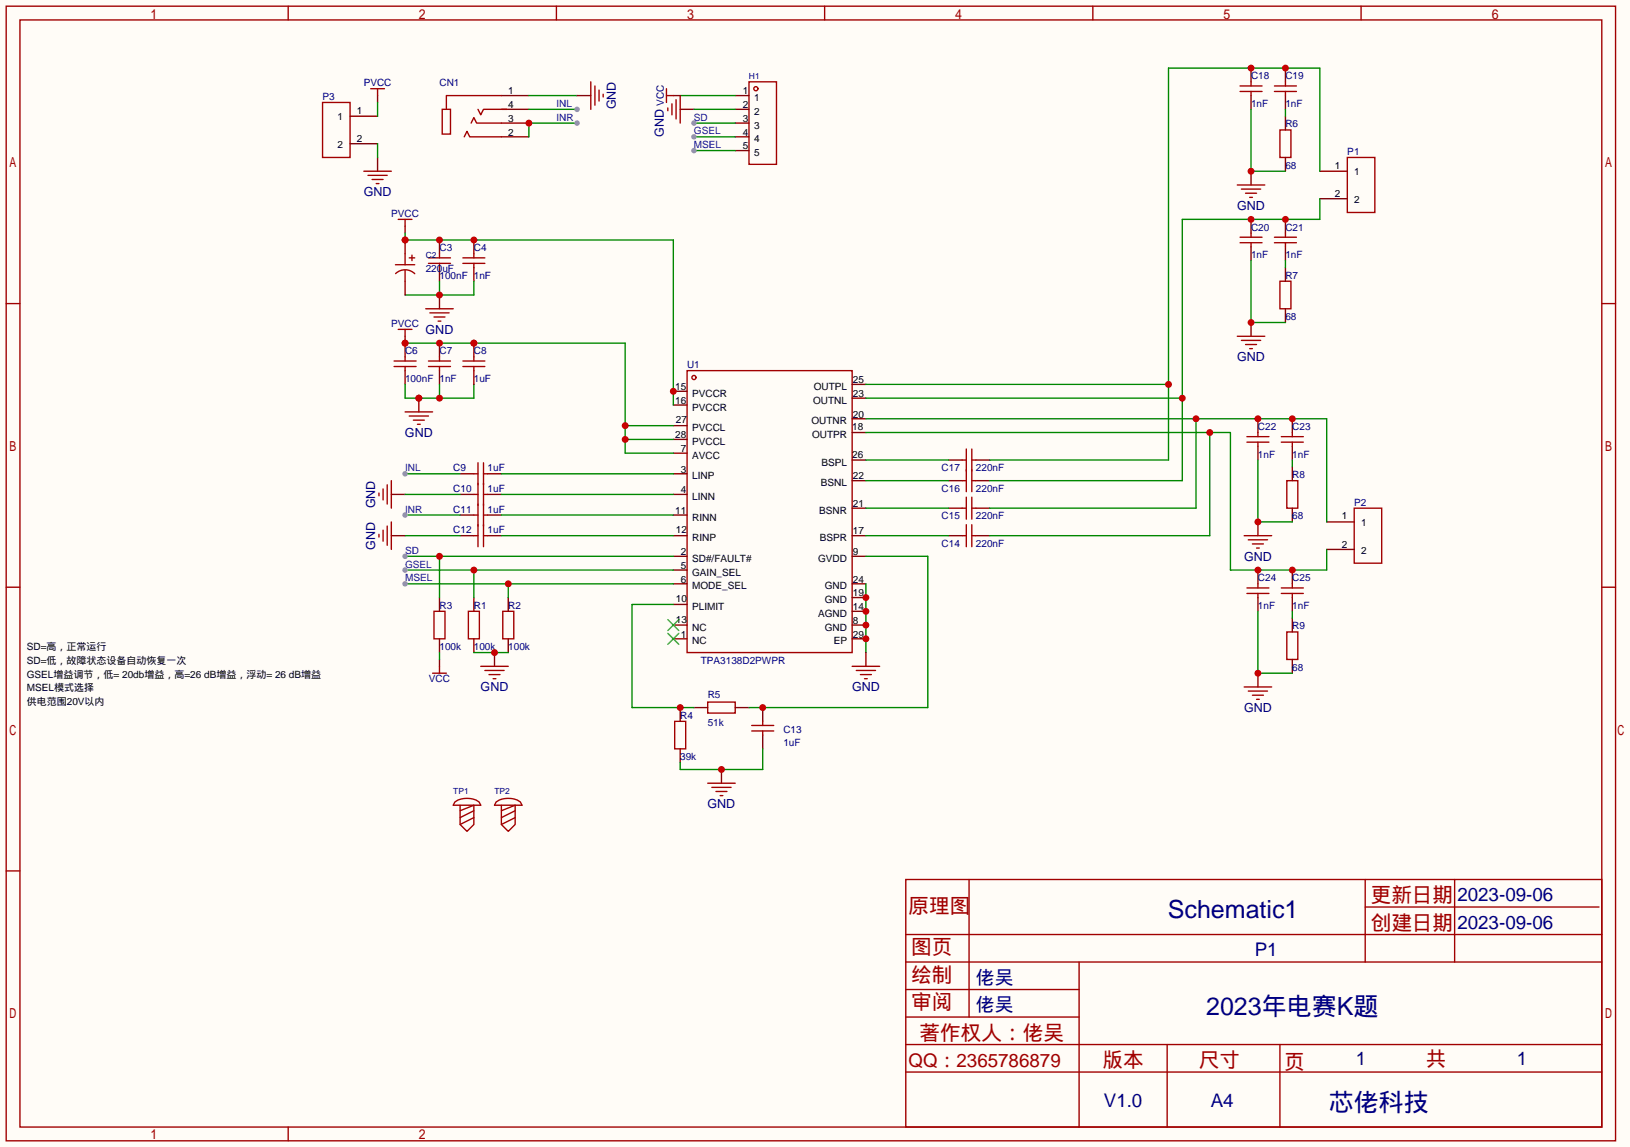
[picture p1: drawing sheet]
<svg xmlns="http://www.w3.org/2000/svg" width="301mm" height="212mm" viewBox="0 0 301 212" stroke-linecap="round" stroke-linejoin="round" font-family="sans-serif">
<path d="M0 0h301v211.8h-301z" fill="#fffcf7"/>
<g fill="none" stroke="#a10000" stroke-width=".25">
<path d="M1.1 1.1h297.2v209.6h-297.2zM3.7 3.7h292.1v204.5h-292.1zM53.2 1.1v2.6M102.7 1.1v2.6M152.3 1.1v2.6M201.8 1.1v2.6M251.3 1.1v2.6M1.1 56.1h2.6M73.5 40.5h2.6M74.8 40.5v1.3M79.1 48.6h4.1M79.1 47.6h4.1"/>
<path d="M81.2 46.9v.7M81.2 48.6v.8M85.5 48.6h4M85.5 47.6h4M87.5 46.9v.7M87.5 48.6v.8M295.8 56.1h2.5M126.9 68.5h30.5v52h-30.5zM1.1 108.5h2.6M295.8 108.5h2.5M1.1 160.8h2.6M167.3 162.4h128.5v45.8h-128.5z"/>
<path d="M167.3 177.7h128.5M167.3 172.6h128.5M178.9 162.4v25.4M199.3 177.7v30.5M252.1 162.4v15.3M252.1 167.5h43.2M268.6 162.4v15.3M167.3 182.8h32M167.3 198h128.5M167.3 192.9h128.5M167.3 187.8h32M215.5 192.9v15.3"/>
<path d="M236.3 192.9v15.3M53.2 208.2v2.5"/>
<circle cx="128.1" cy="69.7" r=".38"/>
</g>
<g fill="none" stroke="#870000" stroke-width=".25">
<path d="M74.8 41.8v1.3M81.2 44.3v2.6M81.2 49.4v2.5M87.5 44.3v2.6M87.5 49.4v2.5M124.3 72.3h2.6M124.3 74.8h2.6M124.3 78.6h2.6M157.4 79.9h2.5M157.4 77.3h2.5M157.4 73.5h2.5M157.4 71h2.5"/>
<path d="M124.3 87.5h2.6M124.3 91.3h2.6M124.3 83.7h2.6M124.3 95.1h2.6M124.3 98.9h2.6M124.3 81.2h2.6M157.4 98.9h2.5M157.4 93.9h2.5M157.4 88.8h2.5M157.4 85h2.5M124.3 118h2.6M124.3 102.7h2.6"/>
<path d="M124.3 105.3h2.6M124.3 107.8h2.6M124.3 115.4h2.6M124.3 111.6h2.6M157.4 118h2.5M157.4 102.7h2.5M157.4 107.8h2.5M157.4 115.4h2.5M157.4 112.9h2.5M157.4 110.4h2.5"/>
</g>
<path d="M123.3 117l2 2M123.3 114.4l2 2.1M125.3 117l-2 2M125.3 114.4l-2 2.1" fill="none" stroke="#3c3" stroke-width=".25"/>
<path d="M74.8 43.1v1.2h49.5v30.5M81.2 51.9v2.6M87.5 51.9v2.6h-12.7" fill="none" stroke="#008700" stroke-width=".25"/>
<g fill="#c00">
<circle cx="74.8" cy="44.3" r=".63"/>
<circle cx="87.5" cy="44.3" r=".63"/>
<circle cx="124.3" cy="72.3" r=".63"/>
<circle cx="81.2" cy="44.3" r=".63"/>
</g>
<path d="M81.2 54.5v2.5" fill="none" stroke="#870000" stroke-width=".25"/>
<circle cx="81.2" cy="54.5" r=".63" fill="#c00"/>
<path d="M78.6 57h5.1M79.4 57.8h3.5M80.1 58.5h2.1M80.9 59.3h.5M72.8 67.7h4M72.8 66.7h4M74.8 65.9v.8M74.8 67.7v.8M79.1 67.7h4.1M79.1 66.7h4.1M81.2 65.9v.8M81.2 67.7v.8" fill="none" stroke="#a10000" stroke-width=".25"/>
<path d="M74.8 63.4v2.5M74.8 68.5v2.5M81.2 63.4v2.5M81.2 68.5v2.5" fill="none" stroke="#870000" stroke-width=".25"/>
<path d="M74.8 71v2.5h12.7v-2.5M81.2 71v2.5" fill="none" stroke="#008700" stroke-width=".25"/>
<g fill="#c00">
<circle cx="81.2" cy="73.5" r=".63"/>
<circle cx="77.3" cy="73.5" r=".63"/>
</g>
<path d="M77.3 73.5v2.6" fill="none" stroke="#870000" stroke-width=".25"/>
<circle cx="77.3" cy="73.5" r=".63" fill="#c00"/>
<path d="M74.8 76.1h5.1M75.6 76.8h3.5M76.3 77.6h2.1M77.1 78.4h.5" fill="none" stroke="#a10000" stroke-width=".25"/>
<path d="M74.8 63.4h40.6v20.3h8.9M115.4 78.6h8.9M115.4 81.2h8.9" fill="none" stroke="#008700" stroke-width=".25"/>
<g fill="#c00">
<circle cx="115.4" cy="78.6" r=".63"/>
<circle cx="115.4" cy="81.2" r=".63"/>
<circle cx="74.8" cy="63.4" r=".63"/>
<circle cx="81.2" cy="63.4" r=".63"/>
<circle cx="87.5" cy="63.4" r=".63"/>
</g>
<path d="M74.8 62.1v1.3" fill="none" stroke="#870000" stroke-width=".25"/>
<circle cx="74.8" cy="63.4" r=".63" fill="#c00"/>
<path d="M73.5 60.8h2.6M74.8 60.8v1.3" fill="none" stroke="#a10000" stroke-width=".25"/>
<path d="M87.5 63.4v2.5M87.5 68.5v2.5" fill="none" stroke="#870000" stroke-width=".25"/>
<circle cx="87.5" cy="63.4" r=".63" fill="#c00"/>
<path d="M85.5 67.7h4M85.5 66.7h4M87.5 65.9v.8M87.5 67.7v.8M87.5 87.5h.8M87.5 91.3h.8M88.3 85.5v7.8M89.3 85.5v7.8M89.3 87.5h.7M89.3 91.3h.7" fill="none" stroke="#a10000" stroke-width=".25"/>
<path d="M85 87.5h2.5M85 91.3h2.5M90 87.5h2.6M90 91.3h2.6" fill="none" stroke="#870000" stroke-width=".25"/>
<path d="M74.8 87.5h10.2M92.6 91.3h31.7M92.6 87.5h31.7" fill="none" stroke="#008700" stroke-width=".25"/>
<circle cx="74.8" cy="87.5" r=".51" fill="#999"/>
<path d="M72.3 91.3h2.5M72.3 98.9h2.5M85 95.1h2.5M85 98.9h2.5M90 95.1h2.6M90 98.9h2.6" fill="none" stroke="#870000" stroke-width=".25"/>
<g fill="none" stroke="#a10000" stroke-width=".25">
<path d="M70 91.1v.5M70 98.7v.5M70.7 90.3v2M70.7 97.9v2M71.5 89.5v3.6M71.5 97.2v3.5M72.3 88.8v5.1M72.3 96.4v5.1M87.5 95.1h.8M87.5 98.9h.8M88.3 93.1v7.9M89.3 93.1v7.9"/>
<path d="M89.3 95.1h.7M89.3 98.9h.7"/>
</g>
<path d="M74.8 91.3h10.2M74.8 95.1h10.2M74.8 98.9h10.2M92.6 95.1h31.7M92.6 98.9h31.7" fill="none" stroke="#008700" stroke-width=".25"/>
<circle cx="74.8" cy="95.1" r=".51" fill="#999"/>
<path d="M86.5 112.9h2v5.1h-2zM92.8 112.9h2.1v5.1h-2.1z" fill="none" stroke="#a10000" stroke-width=".25"/>
<path d="M87.5 110.4v2.5M87.5 118v2.5M93.9 110.4v2.5M93.9 118v2.5" fill="none" stroke="#870000" stroke-width=".25"/>
<path d="M74.8 107.8h49.5M93.9 107.8v2.6" fill="none" stroke="#008700" stroke-width=".25"/>
<circle cx="93.9" cy="107.8" r=".63" fill="#c00"/>
<circle cx="74.8" cy="107.8" r=".51" fill="#999"/>
<path d="M74.8 105.3h49.5M87.5 105.3v5.1" fill="none" stroke="#008700" stroke-width=".25"/>
<circle cx="87.5" cy="105.3" r=".63" fill="#c00"/>
<circle cx="74.8" cy="105.3" r=".51" fill="#999"/>
<path d="M87.5 120.5h6.4" fill="none" stroke="#008700" stroke-width=".25"/>
<path d="M91.3 120.5v2.6" fill="none" stroke="#870000" stroke-width=".25"/>
<circle cx="91.3" cy="120.5" r=".63" fill="#c00"/>
<path d="M80.1 112.9h2.1v5.1h-2.1zM88.8 123.1h5.1M89.5 123.8h3.6M90.3 124.6h2M91.1 125.3h.5" fill="none" stroke="#a10000" stroke-width=".25"/>
<path d="M81.2 110.4v2.5M81.2 118v2.5" fill="none" stroke="#870000" stroke-width=".25"/>
<path d="M74.8 102.7h49.5M81.2 102.7v7.7" fill="none" stroke="#008700" stroke-width=".25"/>
<circle cx="81.2" cy="102.7" r=".63" fill="#c00"/>
<circle cx="74.8" cy="102.7" r=".51" fill="#999"/>
<path d="M81.2 121.8v1.3" fill="none" stroke="#870000" stroke-width=".25"/>
<path d="M79.9 124.3h2.5M81.2 123.1v1.2" fill="none" stroke="#a10000" stroke-width=".25"/>
<path d="M159.9 107.8v12.7M81.2 120.5v1.3" fill="none" stroke="#008700" stroke-width=".25"/>
<g fill="#c00">
<circle cx="159.9" cy="110.4" r=".63"/>
<circle cx="159.9" cy="112.9" r=".63"/>
<circle cx="159.9" cy="115.4" r=".63"/>
<circle cx="159.9" cy="118" r=".63"/>
</g>
<path d="M125.6 130.7v2.5M125.6 138.3v2.5M128.1 130.7h2.6M135.8 130.7h2.5M159.9 120.5v2.6" fill="none" stroke="#870000" stroke-width=".25"/>
<path d="M124.6 133.2h2v5.1h-2zM130.7 129.7h5.1v2h-5.1zM157.4 123.1h5M158.1 123.8h3.6M158.9 124.6h2M159.6 125.3h.5" fill="none" stroke="#a10000" stroke-width=".25"/>
<path d="M124.3 111.6h-7.6v19.1h11.4" fill="none" stroke="#008700" stroke-width=".25"/>
<circle cx="125.6" cy="130.7" r=".63" fill="#c00"/>
<path d="M140.8 130.7v2.5M140.8 135.8v2.5" fill="none" stroke="#870000" stroke-width=".25"/>
<path d="M138.8 134h4.1M138.8 135h4.1M140.8 133.2v.8M140.8 135v.8" fill="none" stroke="#a10000" stroke-width=".25"/>
<path d="M159.9 102.7h11.4v28h-33" fill="none" stroke="#008700" stroke-width=".25"/>
<circle cx="140.8" cy="130.7" r=".63" fill="#c00"/>
<path d="M140.8 138.3v3.8h-15.2v-1.3" fill="none" stroke="#008700" stroke-width=".25"/>
<path d="M133.2 142.1v2.6" fill="none" stroke="#870000" stroke-width=".25"/>
<circle cx="133.2" cy="142.1" r=".63" fill="#c00"/>
<g fill="none" stroke="#a10000" stroke-width=".25">
<path d="M229 16.9h4M229 15.9h4M231 15.1v.8M231 16.9v.8M235.3 16.9h4.1M235.3 15.9h4.1M237.4 15.1v.8M237.4 16.9v.8M236.3 24h2.1v5.1h-2.1zM177.7 98.9h.7M177.7 93.9h.7M177.7 88.8h.7"/>
<path d="M177.7 85h.7M178.4 82.9v7.9M178.4 91.8v4.1M178.4 96.9v4.1M179.5 82.9v7.9M179.5 91.8v4.1M179.5 96.9v4.1M179.5 98.9h.7M179.5 93.9h.7M179.5 88.8h.7M179.5 85h.7M130.7 144.7h5.1"/>
<path d="M131.4 145.4h3.6M132.2 146.2h2M133 146.9h.5"/>
</g>
<g fill="none" stroke="#870000" stroke-width=".25">
<path d="M231 12.6v2.5M231 17.7v2.5M237.4 12.6v2.5M237.4 17.7v2.5M231 31.6v2.6M237.4 21.5v2.5M237.4 29.1v2.5M175.1 98.9h2.6M175.1 93.9h2.6M175.1 88.8h2.6M175.1 85h2.6M180.2 98.9h2.6"/>
<path d="M180.2 93.9h2.6M180.2 88.8h2.6M180.2 85h2.6"/>
</g>
<path d="M231 20.2v11.4h6.4M237.4 20.2v1.3M159.9 98.9h15.2M159.9 93.9h15.2M159.9 88.8h15.2M159.9 85h15.2" fill="none" stroke="#008700" stroke-width=".25"/>
<circle cx="231" cy="31.6" r=".63" fill="#c00"/>
<g fill="none" stroke="#a10000" stroke-width=".25">
<path d="M228.5 34.2h5.1M229.2 34.9h3.6M230 35.7h2M230.8 36.4h.5M229 44.8h4M229 43.8h4M231 43.1v.7M231 44.8v.8M235.3 44.8h4.1M235.3 43.8h4.1M236.3 51.9h2.1v5.1h-2.1zM237.4 43.1v.7"/>
<path d="M237.4 44.8v.8"/>
</g>
<path d="M231 40.5v2.6M231 45.6v2.5M231 59.6v2.5M237.4 40.5v2.6M237.4 45.6v2.5M237.4 49.4v2.5M237.4 57v2.6" fill="none" stroke="#870000" stroke-width=".25"/>
<path d="M231 48.1v11.5h6.4M237.4 48.1v1.3" fill="none" stroke="#008700" stroke-width=".25"/>
<circle cx="231" cy="59.6" r=".63" fill="#c00"/>
<path d="M248.8 29.1h5.1v10.1h-5.1zM228.5 62.1h5.1M229.2 62.9h3.6M230 63.6h2M230.8 64.4h.5" fill="none" stroke="#a10000" stroke-width=".25"/>
<path d="M243.7 31.6h5.1M243.7 36.7h5.1" fill="none" stroke="#870000" stroke-width=".25"/>
<path d="M243.7 31.6v-19h-27.9v72.4h-33M159.9 71h55.9" fill="none" stroke="#008700" stroke-width=".25"/>
<g fill="#c00">
<circle cx="215.8" cy="71" r=".63"/>
<circle cx="237.4" cy="12.6" r=".63"/>
<circle cx="231" cy="12.6" r=".63"/>
</g>
<path d="M243.7 36.7v3.8h-25.4v48.3h-35.5M159.9 73.5h58.4" fill="none" stroke="#008700" stroke-width=".25"/>
<g fill="#c00">
<circle cx="218.3" cy="73.5" r=".63"/>
<circle cx="237.4" cy="40.5" r=".63"/>
<circle cx="231" cy="40.5" r=".63"/>
</g>
<path d="M232.3 77.3v2.6M238.6 77.3v2.6M232.3 82.4v2.6M232.3 96.4v2.5M238.6 82.4v2.6M238.6 86.2v2.6M238.6 93.9v2.5" fill="none" stroke="#870000" stroke-width=".25"/>
<path d="M232.3 79.9v.7M238.6 79.9v.7M230.3 81.7h4M230.3 80.6h4M232.3 81.7v.7M236.6 81.7h4.1M236.6 80.6h4.1M237.6 88.8h2v5.1h-2zM238.6 81.7v.7" fill="none" stroke="#a10000" stroke-width=".25"/>
<path d="M232.3 85v11.4h6.3M238.6 85v1.2" fill="none" stroke="#008700" stroke-width=".25"/>
<circle cx="232.3" cy="96.4" r=".63" fill="#c00"/>
<g fill="none" stroke="#a10000" stroke-width=".25">
<path d="M229.7 98.9h5.1M230.5 99.7h3.6M230.3 109.6h4M230.3 108.6h4M231.3 100.5h2M232 101.2h.5M232.3 107.8v.8M232.3 109.6v.8M236.6 109.6h4.1M236.6 108.6h4.1M237.6 116.7h2v5.1h-2zM238.6 107.8v.8"/>
<path d="M238.6 109.6v.8"/>
</g>
<path d="M232.3 105.3v2.5M232.3 110.4v2.5M238.6 105.3v2.5M238.6 110.4v2.5M238.6 114.2v2.5M232.3 124.3v2.6M238.6 121.8v2.5" fill="none" stroke="#870000" stroke-width=".25"/>
<path d="M232.3 112.9v11.4h6.3M238.6 112.9v1.3" fill="none" stroke="#008700" stroke-width=".25"/>
<circle cx="232.3" cy="124.3" r=".63" fill="#c00"/>
<path d="M250.1 93.9h5v10.1h-5zM229.7 126.9h5.1M230.5 127.6h3.6M231.3 128.4h2M232 129.2h.5" fill="none" stroke="#a10000" stroke-width=".25"/>
<path d="M245 96.4h5.1M245 101.5h5.1" fill="none" stroke="#870000" stroke-width=".25"/>
<path d="M159.9 77.3h85.1v19.1M220.9 77.3v16.6h-38.1" fill="none" stroke="#008700" stroke-width=".25"/>
<g fill="#c00">
<circle cx="220.9" cy="77.3" r=".63"/>
<circle cx="232.3" cy="77.3" r=".63"/>
<circle cx="238.6" cy="77.3" r=".63"/>
</g>
<path d="M159.9 79.9h67.3v25.4h17.8v-3.8M223.4 79.9v19h-40.6" fill="none" stroke="#008700" stroke-width=".25"/>
<g fill="#c00">
<circle cx="223.4" cy="79.9" r=".63"/>
<circle cx="232.3" cy="105.3" r=".63"/>
<circle cx="238.6" cy="105.3" r=".63"/>
</g>
<path d="M59.6 18.9h5v10.2h-5zM68.5 16.4h2.5M69.7 16.4v1.3M92.6 17.7h-10.2v2.5M67.2 31.6h5.1M67.9 32.4h3.6M68.7 33.1h2M69.5 33.9h.5M81.7 20.2h1.5v4.6h-1.5zM85.7 25.3l.5-1 .5 1h5.9M87 22.7l.5-1 .5 1h4.6M88.3 20.2l.5 1 .5-1h4.3" fill="none" stroke="#a10000" stroke-width=".25"/>
<path d="M69.7 17.7v1.2M92.6 17.7h5.1M64.6 21.5h5.1M64.6 26.5h5.1M69.7 29.1v2.5M92.6 20.2h5.1M92.6 25.3h5.1M92.6 22.7h5.1" fill="none" stroke="#870000" stroke-width=".25"/>
<path d="M69.7 18.9v2.6M69.7 26.5v2.6M106.6 22.7h-8.9v2.6" fill="none" stroke="#008700" stroke-width=".25"/>
<circle cx="97.7" cy="22.7" r=".63" fill="#c00"/>
<circle cx="106.6" cy="22.7" r=".51" fill="#999"/>
<path d="M97.7 20.2h8.9" fill="none" stroke="#008700" stroke-width=".25"/>
<circle cx="106.6" cy="20.2" r=".51" fill="#999"/>
<path d="M97.7 17.7h8.9M125.6 17.7h10.2M128.1 20.2h7.7M128.1 22.7h7.7" fill="none" stroke="#008700" stroke-width=".25"/>
<path d="M106.6 17.7h2.5M124.3 17.7h1.3M135.8 17.7h2.5M125.6 20.2h2.5M135.8 20.2h2.5M135.8 22.7h2.5M135.8 25.3h2.5M135.8 27.8h2.5" fill="none" stroke="#870000" stroke-width=".25"/>
<g fill="none" stroke="#a10000" stroke-width=".25">
<path d="M109.1 15.1v5.1M109.9 15.9v3.5M110.6 16.6v2.1M111.4 17.4v.5M123.1 16.4v2.5M123.1 17.7h1.2M123.3 19.9v.5M124.1 19.2v2M124.8 18.4v3.6M125.6 17.7v5M138.3 15.1h5.1v15.3h-5.1z"/>
<circle cx="139.6" cy="16.4" r=".38"/>
</g>
<circle cx="128.1" cy="22.7" r=".51" fill="#999"/>
<path d="M128.1 25.3h7.7" fill="none" stroke="#008700" stroke-width=".25"/>
<circle cx="128.1" cy="25.3" r=".51" fill="#999"/>
<path d="M128.1 27.8h7.7" fill="none" stroke="#008700" stroke-width=".25"/>
<circle cx="128.1" cy="27.8" r=".51" fill="#999"/>
<path d="M73 48.9h3.6M84 148.1a4.1 4.1 0 0 1 4.5 0l.3 .6h-5.1zM85 148.7v3.6l1.2 1.2 1.3-1.2v-3.6l-2.5 1M87.5 149.7l-2.5 1.3M87.5 151l-2.5 1.3M91.6 148.1a4.1 4.1 0 0 1 4.5 0l.3 .6h-5.1zM92.6 148.7v3.6l1.3 1.2 1.2-1.2v-3.6l-2.5 1M95.1 149.7l-2.5 1.3M95.1 151l-2.5 1.3" fill="none" stroke="#a10000" stroke-width=".25"/>
<path d="M74.8 44.3v2.6" fill="none" stroke="#870000" stroke-width=".25"/>
<circle cx="74.8" cy="44.3" r=".63" fill="#c00"/>
<path d="M74.8 51.9v2.6" fill="none" stroke="#870000" stroke-width=".25"/>
<path d="M73.1 50.5a2.54 2.54 0 0 1 3.5 .1M74.8 46.9v2M74.8 49.9v2M75.6 47.6h1M76.1 47.1v1" fill="none" stroke="#a10000" stroke-width=".25"/>
<g font-size="4.6" fill="#000080">
<text x="215.6" y="169.6">Schematic1</text>
<text x="222.7" y="187.4">2023年电赛K题</text>
<text x="245.4" y="205.2">芯佬科技</text>
</g>
<g font-size="3.8" fill="#a00000">
<text x="253.1" y="166.6">更新日期</text>
<text x="167.8" y="168.7">原理图</text>
<text x="253.1" y="171.7">创建日期</text>
<text x="168.3" y="176.3">图页</text>
<text x="168.3" y="181.4">绘制</text>
<text x="168.3" y="186.4">审阅</text>
<text x="169.8" y="192">著作权人：佬吴</text>
<text x="203.6" y="197.1">版本</text>
<text x="221.4" y="197.1">尺寸</text>
<text x="237.1" y="197.4">页</text>
<text x="263.3" y="196.8">共</text>
</g>
<g font-size="3.5" fill="#000080">
<text x="269.1" y="166.4">2023-09-06</text>
<text x="269.1" y="171.5">2023-09-06</text>
<text x="231.7" y="176.6">P1</text>
<text x="180.2" y="181.7">佬吴</text>
<text x="180.2" y="186.7">佬吴</text>
<text x="250.4" y="196.6">1</text>
<text x="280.1" y="196.6">1</text>
<text x="203.8" y="204.5">V1.0</text>
<text x="223.6" y="204.5">A4</text>
</g>
<text font-size="3.5" fill="#a00000" x="167.8" y="197">QQ：2365786879</text>
<g font-size="2.3" fill="#000080">
<text x="113.7" y="20.2" transform="rotate(-90 113.7 20.2)">GND</text>
<text x="122.6" y="25.3" transform="rotate(-90 122.6 25.3)">GND</text>
<text x="67.2" y="36.2">GND</text>
<text x="228.4" y="38.8">GND</text>
<text x="78.6" y="61.6">GND</text>
<text x="228.4" y="66.7">GND</text>
<text x="74.8" y="80.7">GND</text>
<text x="69.3" y="93.9" transform="rotate(-90 69.3 93.9)">GND</text>
<text x="69.3" y="101.5" transform="rotate(-90 69.3 101.5)">GND</text>
<text x="229.7" y="103.6">GND</text>
<text x="88.7" y="127.7">GND</text>
<text x="157.3" y="127.7">GND</text>
<text x="229.7" y="131.5">GND</text>
<text x="130.7" y="149.3">GND</text>
</g>
<g font-size="1.8" fill="#000080">
<text x="67.2" y="15.9">PVCC</text>
<text x="81.2" y="15.9">CN1</text>
<text x="231" y="14.7">C18</text>
<text x="237.4" y="14.7">C19</text>
<text x="59.6" y="18.5">P3</text>
<text x="122.6" y="19.6" transform="rotate(-90 122.6 19.6)">VCC</text>
<text x="231" y="19.7">1nF</text>
<text x="237.4" y="23.5">R6</text>
<text x="237.4" y="19.7">1nF</text>
<text x="248.8" y="28.6">P1</text>
<text x="237.4" y="31.2">68</text>
<text x="72.2" y="40.1">PVCC</text>
<text x="81.2" y="46.4">C3</text>
<text x="87.5" y="46.4">C4</text>
<text x="231" y="42.6">C20</text>
<text x="231" y="47.7">1nF</text>
<text x="237.4" y="42.6">C21</text>
<text x="237.4" y="47.7">1nF</text>
<text x="78.6" y="50.2">220uF</text>
<text x="81.2" y="51.5">100nF</text>
<text x="87.5" y="51.5">1nF</text>
<text x="237.4" y="51.5">R7</text>
<text x="237.4" y="59.1">68</text>
<text x="72.2" y="60.4">PVCC</text>
<text x="74.8" y="65.5">C6</text>
<text x="81.2" y="65.5">C7</text>
<text x="87.5" y="65.5">C8</text>
<text x="74.8" y="70.5">100nF</text>
<text x="81.2" y="70.5">1nF</text>
<text x="87.5" y="70.5">1uF</text>
<text x="126.9" y="68">U1</text>
<text x="232.3" y="79.4">C22</text>
<text x="238.6" y="79.4">C23</text>
<text x="83.7" y="87">C9</text>
<text x="90" y="87">1uF</text>
<text x="173.9" y="87">C17</text>
<text x="180.2" y="87">220nF</text>
<text x="232.3" y="84.5">1nF</text>
<text x="238.6" y="88.3">R8</text>
<text x="238.6" y="84.5">1nF</text>
<text x="83.7" y="90.9">C10</text>
<text x="83.7" y="94.7">C11</text>
<text x="90" y="90.9">1uF</text>
<text x="90" y="94.7">1uF</text>
<text x="173.9" y="95.9">C15</text>
<text x="173.9" y="90.9">C16</text>
<text x="180.2" y="95.9">220nF</text>
<text x="180.2" y="90.9">220nF</text>
<text x="238.6" y="95.9">68</text>
<text x="250.1" y="93.4">P2</text>
<text x="83.7" y="98.5">C12</text>
<text x="90" y="98.5">1uF</text>
<text x="173.9" y="101">C14</text>
<text x="180.2" y="101">220nF</text>
<text x="232.3" y="107.4">C24</text>
<text x="238.6" y="107.4">C25</text>
<text x="81.2" y="112.4">R3</text>
<text x="87.5" y="112.4">R1</text>
<text x="93.9" y="112.4">R2</text>
<text x="232.3" y="112.4">1nF</text>
<text x="238.6" y="112.4">1nF</text>
<text x="238.6" y="116.3">R9</text>
<text x="79.2" y="125.9">VCC</text>
<text x="81.2" y="120.1">100k</text>
<text x="87.5" y="120.1">100k</text>
<text x="93.9" y="120.1">100k</text>
<text x="129.4" y="122.6">TPA3138D2PWPR</text>
<text x="238.6" y="123.9">68</text>
<text x="130.7" y="129">R5</text>
<text x="125.6" y="132.8">R4</text>
<text x="130.7" y="134">51k</text>
<text x="144.7" y="135.3">C13</text>
<text x="144.7" y="137.8">1uF</text>
<text x="125.6" y="140.4">39k</text>
</g>
<g font-size="1.8">
<text x="93.9" y="17.4">1</text>
<text x="137.1" y="17.4">1</text>
<text x="62.3" y="22.2">1</text>
<text x="65.9" y="21">1</text>
<text x="93.9" y="20">4</text>
<text x="93.9" y="22.5">3</text>
<text x="137.1" y="20">2</text>
<text x="137.1" y="22.5">3</text>
<text x="139.2" y="18.7">1</text>
<text x="139.2" y="21.2">2</text>
<text x="139.2" y="23.8">3</text>
<text x="62.3" y="27.3">2</text>
<text x="65.9" y="26.3">2</text>
<text x="93.9" y="25">2</text>
<text x="137.1" y="25">4</text>
<text x="137.1" y="27.6">5</text>
<text x="139.2" y="26.3">4</text>
<text x="139.2" y="28.9">5</text>
<text x="246.5" y="31.2">1</text>
<text x="250.1" y="32.4">1</text>
<text x="246.5" y="36.5">2</text>
<text x="250.1" y="37.5">2</text>
<text x="157.5" y="70.8">25</text>
<text x="124.7" y="72">15</text>
<text x="124.7" y="74.6">16</text>
<text x="127.8" y="73.3">PVCCR</text>
<text x="127.8" y="75.8">PVCCR</text>
<text x="150.2" y="74.6">OUTNL</text>
<text x="150.3" y="72">OUTPL</text>
<text x="157.5" y="77.1">20</text>
<text x="157.5" y="73.3">23</text>
<text x="124.7" y="80.9">28</text>
<text x="124.8" y="78.2">27</text>
<text x="125.7" y="83.5">7</text>
<text x="127.8" y="79.7">PVCCL</text>
<text x="127.8" y="82.2">PVCCL</text>
<text x="149.8" y="78.4">OUTNR</text>
<text x="149.9" y="80.9">OUTPR</text>
<text x="157.4" y="79.4">18</text>
<text x="125.7" y="87.3">3</text>
<text x="127.8" y="88.5">LINP</text>
<text x="127.8" y="84.7">AVCC</text>
<text x="151.6" y="89.8">BSNL</text>
<text x="151.7" y="86">BSPL</text>
<text x="157.4" y="84.5">26</text>
<text x="157.5" y="88.5">22</text>
<text x="124.7" y="94.9">11</text>
<text x="125.7" y="91.1">4</text>
<text x="127.8" y="92.4">LINN</text>
<text x="151.3" y="94.9">BSNR</text>
<text x="157.5" y="93.6">21</text>
<text x="247.8" y="95.9">1</text>
<text x="124.8" y="98.5">12</text>
<text x="127.8" y="96.2">RINN</text>
<text x="127.8" y="100">RINP</text>
<text x="151.4" y="100">BSPR</text>
<text x="157.5" y="98.7">17</text>
<text x="247.8" y="101.2">2</text>
<text x="251.3" y="97.2">1</text>
<text x="125.7" y="102.5">2</text>
<text x="125.7" y="105.1">5</text>
<text x="125.7" y="107.6">6</text>
<text x="127.8" y="103.8">SD#/FAULT#</text>
<text x="127.8" y="106.3">GAIN_SEL</text>
<text x="151.1" y="103.8">GVDD</text>
<text x="157.5" y="102.5">9</text>
<text x="157.5" y="107.6">24</text>
<text x="251.3" y="102.3">2</text>
<text x="124.8" y="111.2">10</text>
<text x="127.8" y="108.9">MODE_SEL</text>
<text x="127.8" y="112.7">PLIMIT</text>
<text x="151.1" y="113.9">AGND</text>
<text x="152.3" y="111.4">GND</text>
<text x="152.3" y="108.9">GND</text>
<text x="157.5" y="112.7">14</text>
<text x="157.5" y="110.1">19</text>
<text x="124.8" y="115">13</text>
<text x="125.7" y="117.8">1</text>
<text x="127.8" y="119">NC</text>
<text x="127.8" y="116.5">NC</text>
<text x="152.3" y="116.5">GND</text>
<text x="153.9" y="119">EP</text>
<text x="157.5" y="115.2">8</text>
<text x="157.5" y="117.8">29</text>
<text x="5" y="120.1">SD=高，正常运行</text>
<text x="5" y="122.6">SD=低，故障状态设备自动恢复一次</text>
<text x="5" y="125.1">GSEL增益调节，低= 20db增益，高=26 dB增益，浮动= 26 dB增益</text>
<text x="5" y="127.7">MSEL模式选择</text>
<text x="5" y="130.2">供电范围20V以内</text>
</g>
<g font-size="1.8" fill="#00f">
<text x="102.7" y="22.3">INR</text>
<text x="102.7" y="19.7">INL</text>
<text x="128.1" y="22.3">SD</text>
<text x="128.1" y="24.8">GSEL</text>
<text x="128.1" y="27.4">MSEL</text>
<text x="74.8" y="87">INL</text>
<text x="74.8" y="94.7">INR</text>
<text x="74.8" y="107.4">MSEL</text>
<text x="74.8" y="104.8">GSEL</text>
<text x="74.8" y="102.3">SD</text>
</g>
<g font-size="1.6" fill="#000080">
<text x="138.3" y="14.7">H1</text>
<text x="78.6" y="47.7">C2</text>
<text x="83.7" y="146.7">TP1</text>
<text x="91.3" y="146.7">TP2</text>
</g>
</svg>
